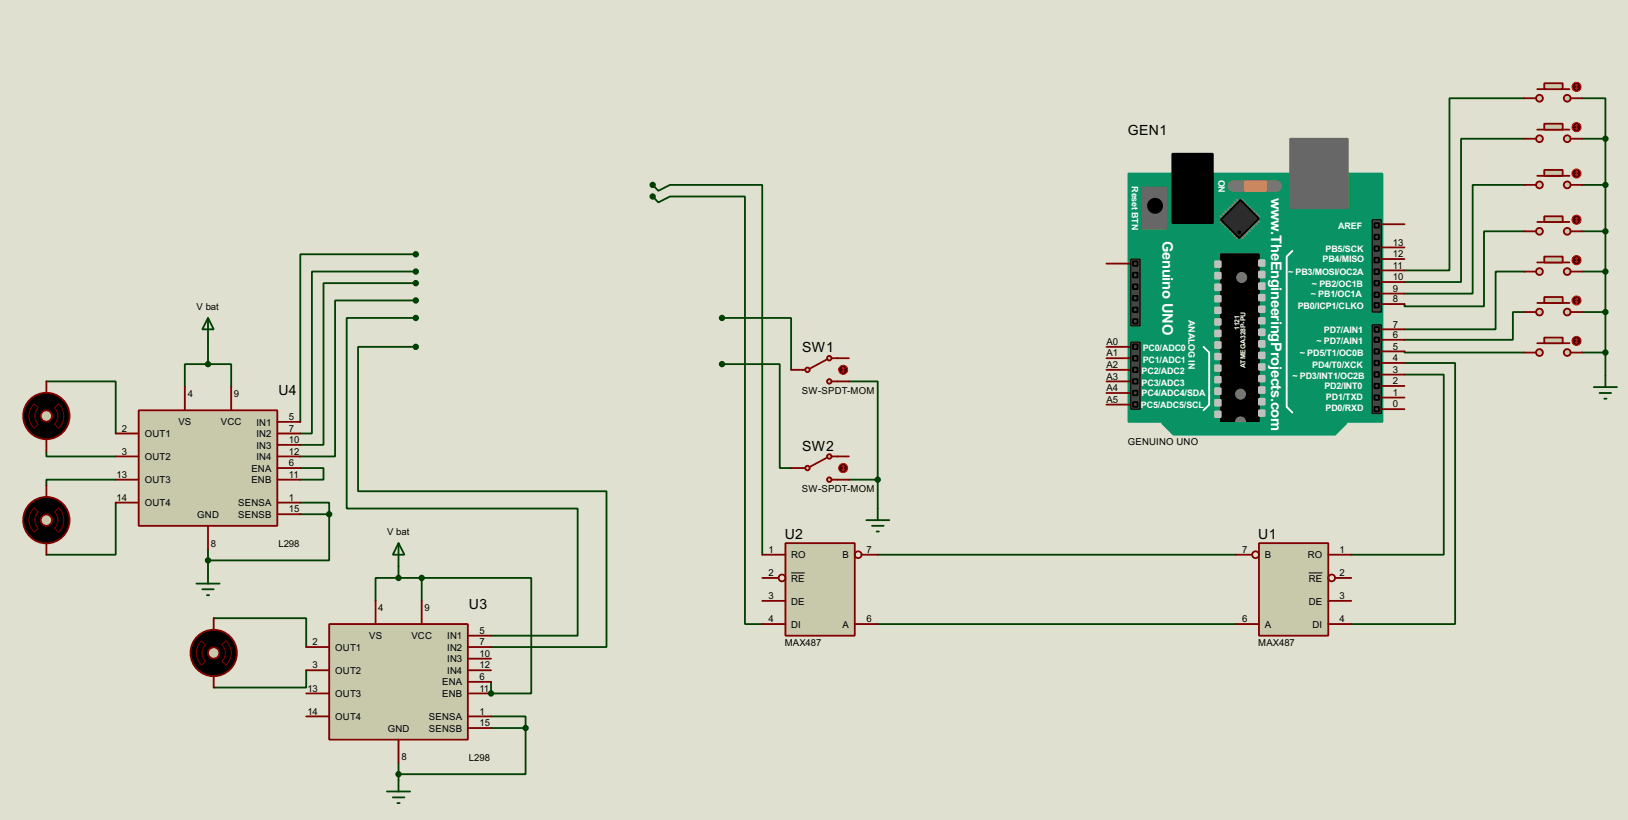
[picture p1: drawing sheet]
<svg xmlns="http://www.w3.org/2000/svg" width="358mm" height="180mm" viewBox="0 0 358 180" stroke-linecap="round" stroke-linejoin="round" font-family="sans-serif">
<path d="M0 0h358.1v180.3h-358.1z" fill="#e0e0d0"/>
<g fill="none" stroke="#004000" stroke-width=".4">
<path d="M335.3 30.5h-13.9v31.5h-12.5M335.3 21.6h-16.5v37.9h-9.9M348 21.6h5.1v8.9M348 30.5h5.1M353.1 30.5v52.1M335.3 59.7h-6.3v12.7h-20.1M335.3 50.9h-8.9v16.5h-17.5v-.5M335.3 40.7h-11.4v23.9h-15M348 40.7h5.1M348 50.9h5.1M348 59.7h5.1M308.9 77.3v.2h26.4"/>
<path d="M308.9 79.8h11.2v57.4h-22.9M335.3 68.6h-2.5v6.1h-23.9M348 68.6h5.1M348 77.5h5.1M308.9 82.4h8.7v39.6h-20.4M66.1 102.9h5.1v2.6h-5.1M47 135.9h20.4v6.4M87.7 127.1h-5.1v5M87.7 124.5v2.6M87.7 127.1h5.1v5M193.1 137.2h78.7M193.1 122h78.7"/>
<path d="M67.4 147.4v3.8h-20.4M108 157.5h7.6v2.6M108 149.9v2.6M87.7 167.7v3.8M108 160.1h7.6M115.6 160.1v10.1h-27.9"/>
</g>
<circle cx="108" cy="152.5" r=".2" fill="#004000"/>
<g fill="none" stroke="#004000" stroke-width=".4">
<path d="M91.5 59.7h-22.9v35.6h-2.5M91.5 55.9h-25.4v36.9M143.6 40.7l1.2 1.3 2.6-1.3h20.3v81.3M143.6 43.2l1.2 1.3 2.6-1.3h16.5v94h3.8M45.8 75v5.1M91.5 76.3h-12.7v31.7h54.6v34.3h-25.4M91.5 69.9h-15.2v41.9h50.8v28h-19.1M91.5 66.1h-17.8v34.3h-7.6M91.5 62.3h-20.3v35.5h-5.1M158.8 69.9h15.2v11.4M10.2 83.9h15.3v11.4M10.2 99.1v1.3h15.3"/>
<path d="M45.8 80.1h-5.1v5M45.8 80.1h5.1v5M158.8 80.1h12.7v22.8h2.5M186.7 83.9h6.4v21.6M25.5 105.5h-15.3v1.2M25.5 110.5v11.5h-15.3M66.1 110.5h6.3v2.6M66.1 113.1h6.3M72.4 113.1v10.1h-26.6M186.7 105.5h6.4M193.1 105.5v6.3M45.8 120.7v5.1"/>
<path d="M92.8 127.1h24.1v25.4h-8.9"/>
</g>
<path d="M248.2 38.2h55.9v54.6h-55.9z" fill="#099364" stroke="#099364" stroke-width=".4"/>
<g fill="#686767" stroke="#686767" stroke-width=".4">
<path d="M283.8 30.5h12.7v15.3h-12.7z"/>
<path d="M251.3 41.2h5.3v9.1h-5.3z"/>
</g>
<path d="M257.9 33.8h8.9v15.3h-8.9zM268.5 55.9h8.4v36.9h-8.4z" fill="#000" stroke="#000" stroke-width=".4"/>
<path d="M284.3 55.2l-1.3 1.2v33.1l1.3 1.2M264.7 76.3l1.3 1.2v11.5l-1.3 1.2" fill="none" stroke="#fff" stroke-width=".4"/>
<g fill="#c0c0c0" stroke="#c0c0c0" stroke-width=".4">
<path d="M276.9 57.2h1.3v1.3h-1.3z"/>
<path d="M276.9 59.7h1.3v1.3h-1.3z"/>
<path d="M276.9 62.3h1.3v1.3h-1.3z"/>
<path d="M276.9 64.8h1.3v1.3h-1.3z"/>
<path d="M276.9 67.4h1.3v1.2h-1.3z"/>
<path d="M276.9 69.9h1.3v1.3h-1.3z"/>
<path d="M276.9 72.4h1.3v1.3h-1.3z"/>
<path d="M276.9 75h1.3v1.3h-1.3z"/>
<path d="M276.9 77.5h1.3v1.3h-1.3z"/>
<path d="M276.9 80.1h1.3v1.2h-1.3z"/>
<path d="M276.9 82.6h1.3v1.3h-1.3z"/>
<path d="M276.9 85.1h1.3v1.3h-1.3z"/>
<path d="M276.9 87.7h1.3v1.3h-1.3z"/>
<path d="M276.9 90.2h1.3v1.3h-1.3z"/>
<path d="M267.3 57.5h1.2v1.2h-1.2z"/>
<path d="M267.3 60h1.2v1.3h-1.2z"/>
<path d="M267.3 62.5h1.2v1.3h-1.2z"/>
<path d="M267.3 65.1h1.2v1.2h-1.2z"/>
<path d="M267.3 67.6h1.2v1.3h-1.2z"/>
<path d="M267.3 70.2h1.2v1.2h-1.2z"/>
<path d="M267.3 72.7h1.2v1.3h-1.2z"/>
<path d="M267.3 75.2h1.2v1.3h-1.2z"/>
<path d="M267.3 77.8h1.2v1.2h-1.2z"/>
<path d="M267.3 80.3h1.2v1.3h-1.2z"/>
<path d="M267.3 82.9h1.2v1.2h-1.2z"/>
<path d="M267.3 85.4h1.2v1.3h-1.2z"/>
<path d="M267.3 87.9h1.2v1.3h-1.2z"/>
<path d="M267.3 90.5h1.2v1.2h-1.2z"/>
</g>
<circle cx="254" cy="45.3" r="1.55" fill="#000" stroke="#000" stroke-width=".4"/>
<path d="M271.3 40.9h9.4" fill="none" stroke="#757575" stroke-width="2.6"/>
<path d="M273.9 39.9h4.5v2.1h-4.5z" fill="#ff8000" stroke="#ff8000" stroke-width=".4"/>
<g fill="none" stroke="#808080" stroke-width=".45">
<path d="M268.5 47.6l.5 .5M269 47l.5 .6M269 48.3l-.5 .5M269.5 46.5l.6 .5M269.5 48.8l-.5 .5M270.1 46l.5 .5M270.1 49.3l-.6 .5M270.6 45.5l.5 .5M270.6 49.8l-.5 .5M271.1 45l.5 .5M271.1 50.3l-.5 .6M271.6 44.5l.5 .5"/>
<path d="M271.6 50.9l-.5 .5M272.1 44l.5 .5M272.1 51.4l-.5 .5M272.6 51.9l-.5 .5M272.9 51.9l.5 .5M273.4 51.4l.5 .5M273.4 44l-.5 .5M273.9 50.9l.5 .5M273.9 44.5l-.5 .5M274.4 50.3l.5 .6M274.4 45l-.5 .5M274.9 49.8l.5 .5"/>
<path d="M274.9 45.5l-.5 .5M275.4 49.3l.5 .5M275.4 46l-.5 .5M275.9 48.8l.5 .5M275.9 46.5l-.5 .5M276.4 48.3l.5 .5M276.4 47l-.5 .6M276.9 47.6l-.5 .5"/>
</g>
<path d="M272.9 44l4 4.1-4.3 4.3-4.1-4.1z" fill-rule="evenodd" fill="#2c2c2c" stroke="#000" stroke-width=".4"/>
<circle cx="272.5" cy="51.1" r=".3" fill="#000" stroke="#000" stroke-width=".22"/>
<path d="M301.8 48.3h2v20.3h-2z" fill="#464646" stroke="#000" stroke-width=".25"/>
<circle cx="272.8" cy="86.7" r="1.1" fill="#757575" stroke="#757575" stroke-width=".22"/>
<g fill="#464646" stroke="#000" stroke-width=".4">
<path d="M302.3 49.1h1v1h-1z"/>
<path d="M302.3 54.2h1v1h-1z"/>
<path d="M302.3 56.7h1v1h-1z"/>
<path d="M302.3 59.2h1v1.1h-1z"/>
<path d="M302.3 61.8h1v1h-1z"/>
<path d="M302.3 64.3h1v1h-1z"/>
<path d="M302.3 51.6h1v1h-1z"/>
<path d="M302.3 66.6h1v1h-1z"/>
</g>
<g fill="#757575" stroke="#757575" stroke-width=".22">
<circle cx="273.1" cy="61" r="1.1"/>
<circle cx="272.8" cy="92.8" r="1.1"/>
</g>
<path d="M255.6 93h40.6l-2.5 2.6h-35.6z" fill-rule="evenodd" fill="#099364" stroke="#099364" stroke-width=".4"/>
<g fill="#464646" stroke="#000" stroke-width=".25">
<path d="M248.7 57h2.1v14.7h-2.1z"/>
<path d="M301.8 71.4h2v19.6h-2z"/>
<path d="M248.7 75.2h2.1v14.8h-2.1z"/>
</g>
<g fill="#464646" stroke="#000" stroke-width=".4">
<path d="M249.2 60h1v1h-1z"/>
<path d="M249.2 65.1h1v1h-1z"/>
<path d="M249.2 70.2h1v1h-1z"/>
<path d="M249.2 67.6h1v1h-1z"/>
<path d="M249.2 62.5h1v1.1h-1z"/>
<path d="M249.2 57.5h1v1h-1z"/>
<path d="M302.3 71.9h1v1.1h-1z"/>
<path d="M302.3 74.2h1v1h-1z"/>
<path d="M302.3 76.8h1v1h-1z"/>
<path d="M302.3 79.3h1v1h-1z"/>
<path d="M302.3 81.8h1v1.1h-1z"/>
<path d="M302.3 84.4h1v1h-1z"/>
<path d="M302.3 86.9h1v1h-1z"/>
<path d="M302.3 89.5h1v1h-1z"/>
<path d="M249.2 75.7h1v1.1h-1z"/>
<path d="M249.2 78.3h1v1h-1z"/>
<path d="M249.2 80.8h1v1h-1z"/>
<path d="M249.2 83.4h1v1h-1z"/>
<path d="M249.2 85.9h1v1h-1z"/>
<path d="M249.2 88.4h1v1.1h-1z"/>
</g>
<g fill="none" stroke="#800000" stroke-width=".4">
<path d="M243.4 58h5.1M303.8 59.5h5.1M303.8 57h5.1M303.8 54.4h5.1M303.8 49.3h5.1M243.4 78.8h5.1M243.4 76.3h5.1M303.8 79.8h5.1M303.8 77.3h5.1M303.8 74.7h5.1M303.8 72.4h5.1M303.8 66.9h5.1"/>
<path d="M303.8 64.6h5.1M303.8 62h5.1M243.4 89h5.1M243.4 86.4h5.1M243.4 83.9h5.1M243.4 81.3h5.1M303.8 90h5.1M303.8 87.4h5.1M303.8 84.9h5.1M303.8 82.4h5.1"/>
</g>
<g fill="#c8c8aa" stroke="#800000" stroke-width=".4">
<circle cx="344.7" cy="77.5" r=".75"/>
<circle cx="338.6" cy="77.5" r=".75"/>
</g>
<path d="M338.1 75.5h7.1" fill="none" stroke="#800000" stroke-width=".4"/>
<path d="M339.7 74.2h4v1.3h-4z" fill="#c8c8aa" stroke="#800000" stroke-width=".4"/>
<path d="M335.3 77.5h2.6M345.5 77.5h2.5" fill="none" stroke="#800000" stroke-width=".4"/>
<circle cx="346.7" cy="75" r="1" fill="#400000" stroke="#f00" stroke-width=".22"/>
<path d="M346.5 75.2l.3 .3M346.8 74.5v1M346.8 74.5l-.3 .2M346.8 74.5l.2 .2M347 75.2l-.2 .3" fill="none" stroke="#f00" stroke-width=".22"/>
<g fill="#c8c8aa" stroke="#800000" stroke-width=".4">
<circle cx="344.7" cy="68.6" r=".75"/>
<circle cx="338.6" cy="68.6" r=".75"/>
</g>
<path d="M338.1 66.6h7.1" fill="none" stroke="#800000" stroke-width=".4"/>
<path d="M339.7 65.3h4v1.3h-4z" fill="#c8c8aa" stroke="#800000" stroke-width=".4"/>
<path d="M335.3 68.6h2.6M345.5 68.6h2.5" fill="none" stroke="#800000" stroke-width=".4"/>
<circle cx="346.7" cy="66.1" r="1" fill="#400000" stroke="#f00" stroke-width=".22"/>
<path d="M346.5 66.3l.3 .3M346.8 65.6v1M346.8 65.6l-.3 .2M346.8 65.6l.2 .2M347 66.3l-.2 .3" fill="none" stroke="#f00" stroke-width=".22"/>
<g fill="#c8c8aa" stroke="#800000" stroke-width=".4">
<circle cx="344.7" cy="59.7" r=".75"/>
<circle cx="338.6" cy="59.7" r=".75"/>
</g>
<path d="M338.1 57.7h7.1" fill="none" stroke="#800000" stroke-width=".4"/>
<path d="M339.7 56.4h4v1.3h-4z" fill="#c8c8aa" stroke="#800000" stroke-width=".4"/>
<path d="M335.3 59.7h2.6M345.5 59.7h2.5" fill="none" stroke="#800000" stroke-width=".4"/>
<circle cx="346.7" cy="57.2" r="1" fill="#400000" stroke="#f00" stroke-width=".22"/>
<path d="M346.5 57.5l.3 .2M346.8 56.7v1M346.8 56.7l-.3 .3M346.8 56.7l.2 .3M347 57.5l-.2 .2" fill="none" stroke="#f00" stroke-width=".22"/>
<g fill="#c8c8aa" stroke="#800000" stroke-width=".4">
<circle cx="344.7" cy="50.9" r=".75"/>
<circle cx="338.6" cy="50.9" r=".75"/>
</g>
<path d="M338.1 48.8h7.1" fill="none" stroke="#800000" stroke-width=".4"/>
<path d="M339.7 47.6h4v1.2h-4z" fill="#c8c8aa" stroke="#800000" stroke-width=".4"/>
<path d="M335.3 50.9h2.6M345.5 50.9h2.5" fill="none" stroke="#800000" stroke-width=".4"/>
<circle cx="346.7" cy="48.3" r="1" fill="#400000" stroke="#f00" stroke-width=".22"/>
<path d="M346.5 48.6l.3 .2M346.8 47.8v1M346.8 47.8l-.3 .3M346.8 47.8l.2 .3M347 48.6l-.2 .2" fill="none" stroke="#f00" stroke-width=".22"/>
<g fill="#c8c8aa" stroke="#800000" stroke-width=".4">
<circle cx="344.7" cy="40.7" r=".75"/>
<circle cx="338.6" cy="40.7" r=".75"/>
</g>
<path d="M338.1 38.7h7.1" fill="none" stroke="#800000" stroke-width=".4"/>
<path d="M339.7 37.4h4v1.3h-4z" fill="#c8c8aa" stroke="#800000" stroke-width=".4"/>
<path d="M335.3 40.7h2.6M345.5 40.7h2.5" fill="none" stroke="#800000" stroke-width=".4"/>
<circle cx="346.7" cy="38.2" r="1" fill="#400000" stroke="#f00" stroke-width=".22"/>
<path d="M346.5 38.4l.3 .3M346.8 37.6v1.1M346.8 37.6l-.3 .3M346.8 37.6l.2 .3M347 38.4l-.2 .3" fill="none" stroke="#f00" stroke-width=".22"/>
<g fill="#c8c8aa" stroke="#800000" stroke-width=".4">
<circle cx="344.7" cy="30.5" r=".75"/>
<circle cx="338.6" cy="30.5" r=".75"/>
</g>
<path d="M338.1 28.5h7.1" fill="none" stroke="#800000" stroke-width=".4"/>
<path d="M339.7 27.2h4v1.3h-4z" fill="#c8c8aa" stroke="#800000" stroke-width=".4"/>
<path d="M335.3 30.5h2.6M345.5 30.5h2.5" fill="none" stroke="#800000" stroke-width=".4"/>
<circle cx="346.7" cy="28" r="1" fill="#400000" stroke="#f00" stroke-width=".22"/>
<path d="M346.5 28.2l.3 .3M346.8 27.5v1M346.8 27.5l-.3 .2M346.8 27.5l.2 .2M347 28.2l-.2 .3" fill="none" stroke="#f00" stroke-width=".22"/>
<g fill="#c8c8aa" stroke="#800000" stroke-width=".4">
<circle cx="344.7" cy="21.6" r=".75"/>
<circle cx="338.6" cy="21.6" r=".75"/>
</g>
<path d="M338.1 19.6h7.1" fill="none" stroke="#800000" stroke-width=".4"/>
<path d="M339.7 18.3h4v1.3h-4z" fill="#c8c8aa" stroke="#800000" stroke-width=".4"/>
<path d="M335.3 21.6h2.6M345.5 21.6h2.5" fill="none" stroke="#800000" stroke-width=".4"/>
<circle cx="346.7" cy="19.1" r="1" fill="#400000" stroke="#f00" stroke-width=".22"/>
<path d="M346.5 19.4l.3 .2M346.8 18.6v1M346.8 18.6l-.3 .3M346.8 18.6l.2 .3M347 19.4l-.2 .2" fill="none" stroke="#f00" stroke-width=".22"/>
<g fill="#004000" stroke="#004000" stroke-width=".4">
<circle cx="353.1" cy="30.5" r=".5"/>
<circle cx="353.1" cy="40.7" r=".5"/>
<circle cx="353.1" cy="50.9" r=".5"/>
<circle cx="353.1" cy="59.7" r=".5"/>
<circle cx="353.1" cy="68.6" r=".5"/>
<circle cx="353.1" cy="77.5" r=".5"/>
</g>
<path d="M350.6 85.1h5.1M351.8 86.4h2.6M352.9 87.7h.5M353.1 82.6v2.5" fill="none" stroke="#004000" stroke-width=".4"/>
<path d="M276.9 119.4h15.3v20.4h-15.3z" fill="#c8c8aa" stroke="#800000" stroke-width=".4"/>
<g fill="none" stroke="#800000" stroke-width=".4">
<path d="M271.8 122h3.6M271.8 137.2h5.1M292.2 122h5M292.2 132.1h5M292.2 137.2h5M293.7 127.1h3.5"/>
<circle cx="276.1" cy="122" r=".75"/>
<circle cx="292.9" cy="127.1" r=".75"/>
</g>
<path d="M287.9 126h3" fill="none" stroke="#000" stroke-width=".22"/>
<path d="M172.8 119.4h15.2v20.4h-15.2z" fill="#c8c8aa" stroke="#800000" stroke-width=".4"/>
<g fill="none" stroke="#800000" stroke-width=".4">
<path d="M167.7 122h5.1M167.7 132.1h5.1M167.7 137.2h5.1M167.7 127.1h3.6M188 137.2h5.1M189.5 122h3.6"/>
<circle cx="172" cy="127.1" r=".75"/>
<circle cx="188.7" cy="122" r=".75"/>
</g>
<path d="M174 126h3" fill="none" stroke="#000" stroke-width=".22"/>
<path d="M72.4 137.2h30.5v25.4h-30.5z" fill="#c8c8aa" stroke="#800000" stroke-width=".4"/>
<g fill="none" stroke="#800000" stroke-width=".4">
<path d="M82.6 132.1v5.1M92.8 132.1v5.1M102.9 139.8h5.1M67.4 142.3h5M67.4 147.4h5M67.4 152.5h5M67.4 157.5h5M102.9 142.3h5.1M102.9 149.9h5.1M102.9 147.4h5.1M102.9 152.5h5.1M102.9 157.5h5.1"/>
<path d="M102.9 144.8h5.1M87.7 162.6v5.1M102.9 160.1h5.1"/>
</g>
<path d="M30.5 90.2h30.5v25.4h-30.5z" fill="#c8c8aa" stroke="#800000" stroke-width=".4"/>
<g fill="none" stroke="#800000" stroke-width=".4">
<path d="M25.5 95.3h5M40.7 85.1v5.1M50.9 85.1v5.1M61 92.8h5.1M61 95.3h5.1M61 97.8h5.1M25.5 100.4h5M25.5 105.5h5M25.5 110.5h5M45.8 115.6v5.1M61 102.9h5.1M61 100.4h5.1"/>
<path d="M61 105.5h5.1M61 110.5h5.1M61 113.1h5.1"/>
</g>
<path d="M87.7 119.4l1.3 2.6h-2.6zM87.7 119.4v5.1M85.1 174h5.1M86.4 175.3h2.6M87.4 176.6h.5M87.7 171.5v2.5" fill="none" stroke="#004000" stroke-width=".4"/>
<circle cx="87.6" cy="127.1" r=".5" fill="#004000" stroke="#004000" stroke-width=".4"/>
<circle cx="47" cy="143.6" r="5.1" fill="#000" stroke="#800000" stroke-width=".4"/>
<path d="M44.4 140.9l.8 .9a2.54 2.54 0 0 0 0 3.6l-.8 .9a3.7 3.7 0 0 1 0-5.4zM49.7 140.9a3.7 3.7 0 0 1 0 5.4l-.9-.9a2.45 2.45 0 0 0 0-3.6z" fill="none" stroke="#800000" stroke-width=".22"/>
<circle cx="47" cy="143.6" r="1.25" fill="#c8c8aa" stroke="#800000" stroke-width=".4"/>
<path d="M47 135.9v2.6M47 148.6v2.6" fill="none" stroke="#800000" stroke-width=".4"/>
<g fill="#004000" stroke="#004000" stroke-width=".4">
<circle cx="87.6" cy="170.2" r=".5"/>
<circle cx="115.6" cy="160.1" r=".5"/>
<circle cx="92.7" cy="127.1" r=".5"/>
<circle cx="108" cy="152.5" r=".5"/>
</g>
<circle cx="10.2" cy="91.5" r="5.1" fill="#000" stroke="#800000" stroke-width=".4"/>
<path d="M7.5 88.8l.9 .9a2.54 2.54 0 0 0 0 3.6l-.9 .9a3.7 3.7 0 0 1 0-5.4zM12 89.7l.9-.9a3.7 3.7 0 0 1 0 5.4l-.9-.9a2.53 2.53 0 0 0 0-3.6z" fill="none" stroke="#800000" stroke-width=".22"/>
<circle cx="10.2" cy="91.5" r="1.25" fill="#c8c8aa" stroke="#800000" stroke-width=".4"/>
<path d="M10.2 83.9v2.5M10.2 96.6v2.5" fill="none" stroke="#800000" stroke-width=".4"/>
<circle cx="10.2" cy="114.4" r="5.1" fill="#000" stroke="#800000" stroke-width=".4"/>
<path d="M7.5 111.7l.9 .9a2.53 2.53 0 0 0 0 3.6l-.9 .8a3.7 3.7 0 0 1 0-5.3zM12 112.6l.9-.9a3.7 3.7 0 0 1 0 5.3l-.9-.8a2.54 2.54 0 0 0 0-3.6z" fill="none" stroke="#800000" stroke-width=".22"/>
<circle cx="10.2" cy="114.4" r="1.25" fill="#c8c8aa" stroke="#800000" stroke-width=".4"/>
<path d="M10.2 106.7v2.6M10.2 119.4v2.6" fill="none" stroke="#800000" stroke-width=".4"/>
<path d="M45.8 69.9l1.2 2.5h-2.5zM45.8 69.9v5.1M43.2 128.3h5.1M44.5 129.6h2.5M45.5 130.9h.5M45.8 125.8v2.5" fill="none" stroke="#004000" stroke-width=".4"/>
<g fill="#004000" stroke="#004000" stroke-width=".4">
<circle cx="45.7" cy="123.2" r=".5"/>
<circle cx="72.4" cy="113.1" r=".5"/>
<circle cx="143.5" cy="40.7" r=".5"/>
<circle cx="143.5" cy="43.2" r=".5"/>
<circle cx="91.4" cy="76.3" r=".5"/>
<circle cx="91.4" cy="69.9" r=".5"/>
<circle cx="91.4" cy="66.1" r=".5"/>
<circle cx="91.4" cy="62.3" r=".5"/>
<circle cx="91.4" cy="59.7" r=".5"/>
<circle cx="91.4" cy="55.9" r=".5"/>
</g>
<circle cx="177.6" cy="81.3" r=".5" fill="#c8c8aa" stroke="#800000" stroke-width=".4"/>
<path d="M176.6 81.3h.5" fill="none" stroke="#800000" stroke-width=".4"/>
<circle cx="182.4" cy="78.8" r=".5" fill="#c8c8aa" stroke="#800000" stroke-width=".4"/>
<path d="M181.9 79l-3.8 2.1M182.9 78.8h1.3" fill="none" stroke="#800000" stroke-width=".4"/>
<circle cx="182.4" cy="83.9" r=".5" fill="#c8c8aa" stroke="#800000" stroke-width=".4"/>
<path d="M184.2 78.8h2.5M174 81.3h2.6M182.9 83.9h3.8" fill="none" stroke="#800000" stroke-width=".4"/>
<circle cx="185.4" cy="81.3" r="1" fill="#400000" stroke="#f00" stroke-width=".22"/>
<path d="M185.2 81.6l.3 .2M185.5 80.8v1M185.5 80.8l-.3 .3M185.5 80.8l.2 .3M185.7 81.6l-.2 .2" fill="none" stroke="#f00" stroke-width=".22"/>
<circle cx="177.6" cy="102.9" r=".5" fill="#c8c8aa" stroke="#800000" stroke-width=".4"/>
<path d="M176.6 102.9h.5" fill="none" stroke="#800000" stroke-width=".4"/>
<circle cx="182.4" cy="100.4" r=".5" fill="#c8c8aa" stroke="#800000" stroke-width=".4"/>
<path d="M181.9 100.6l-3.8 2.1M182.9 100.4h1.3" fill="none" stroke="#800000" stroke-width=".4"/>
<circle cx="182.4" cy="105.5" r=".5" fill="#c8c8aa" stroke="#800000" stroke-width=".4"/>
<path d="M174 102.9h2.6M182.9 105.5h3.8M184.2 100.4h2.5" fill="none" stroke="#800000" stroke-width=".4"/>
<circle cx="185.4" cy="102.9" r="1" fill="#400000" stroke="#f00" stroke-width=".22"/>
<path d="M185.2 103.2l.3 .2M185.5 102.4v1M185.5 102.4l-.3 .3M185.5 102.4l.2 .3M185.7 103.2l-.2 .2" fill="none" stroke="#f00" stroke-width=".22"/>
<g fill="#004000" stroke="#004000" stroke-width=".4">
<circle cx="158.8" cy="69.9" r=".5"/>
<circle cx="158.8" cy="80.1" r=".5"/>
<circle cx="193" cy="105.5" r=".5"/>
<circle cx="45.7" cy="80.1" r=".5"/>
</g>
<path d="M190.6 114.4h5M191.8 115.6h2.6M192.8 116.9h.5M193.1 111.8v2.6" fill="none" stroke="#004000" stroke-width=".4"/>
<g font-size="3.6" fill="#fff">
<text x="279.6" y="43.5" transform="rotate(90 279.6 43.5)">w</text>
<text x="255.7" y="53" transform="rotate(90 255.7 53)">Genuino UNO</text>
<text x="279.6" y="50.8" transform="rotate(90 279.6 50.8)">.TheEngineeringProjects.com</text>
</g>
<g font-size="3.5">
<text x="248.1" y="29.7">GEN1</text>
<text x="176.4" y="77.5">SW1</text>
<text x="61.3" y="86.9">U4</text>
<text x="176.4" y="99.1">SW2</text>
<text x="172.6" y="118.6">U2</text>
<text x="276.8" y="118.6">U1</text>
<text x="103.2" y="133.9">U3</text>
</g>
<g font-size="2.4">
<text x="306.4" y="54">13</text>
<text x="306.4" y="59.1">11</text>
<text x="306.4" y="56.6">12</text>
<text x="306.4" y="64.2">9</text>
<text x="306.4" y="61.6">10</text>
<text x="43.2" y="68.1">V bat</text>
<text x="306.4" y="72">7</text>
<text x="306.4" y="66.5">8</text>
<text x="243.3" y="75.8">A0</text>
<text x="306.4" y="76.9">5</text>
<text x="306.4" y="74.3">6</text>
<text x="243.3" y="83.5">A3</text>
<text x="243.3" y="80.9">A2</text>
<text x="243.3" y="78.3">A1</text>
<text x="306.4" y="82">3</text>
<text x="306.4" y="79.4">4</text>
<text x="41.3" y="87.3">4</text>
<text x="51.5" y="87.3">9</text>
<text x="176.4" y="86.6">SW-SPDT-MOM</text>
<text x="243.3" y="88.5">A5</text>
<text x="243.3" y="86">A4</text>
<text x="306.4" y="89.6">0</text>
<text x="306.4" y="87">1</text>
<text x="306.4" y="84.5">2</text>
<text x="26.8" y="94.9">2</text>
<text x="39.2" y="93.5">VS</text>
<text x="48.6" y="93.5">VCC</text>
<text x="56.4" y="93.6">IN1</text>
<text x="63.6" y="92.4">5</text>
<text x="63.6" y="94.9">7</text>
<text x="26.8" y="100">3</text>
<text x="31.8" y="96.1">OUT1</text>
<text x="31.8" y="101.2">OUT2</text>
<text x="56.4" y="96.1">IN2</text>
<text x="56.4" y="98.6">IN3</text>
<text x="56.4" y="101.2">IN4</text>
<text x="63.6" y="97.4">10</text>
<text x="63.6" y="100">12</text>
<text x="248" y="97.8">GENUINO UNO</text>
<text x="25.7" y="105.1">13</text>
<text x="31.8" y="106.3">OUT3</text>
<text x="55.3" y="103.7">ENA</text>
<text x="55.3" y="106.3">ENB</text>
<text x="63.6" y="102.5">6</text>
<text x="63.6" y="105.1">11</text>
<text x="25.7" y="110.1">14</text>
<text x="31.8" y="111.3">OUT4</text>
<text x="43.4" y="114">GND</text>
<text x="52.4" y="111.3">SENSA</text>
<text x="52.4" y="113.9">SENSB</text>
<text x="63.6" y="110.1">1</text>
<text x="63.6" y="112.7">15</text>
<text x="176.4" y="108.2">SW-SPDT-MOM</text>
<text x="85.1" y="117.7">V bat</text>
<text x="46.4" y="120.2">8</text>
<text x="61.2" y="120.4">L298</text>
<text x="169.1" y="121.6">1</text>
<text x="174" y="122.8">RO</text>
<text x="185.3" y="122.8">B</text>
<text x="190.6" y="121.6">7</text>
<text x="273.2" y="121.6">7</text>
<text x="278.2" y="122.8">B</text>
<text x="287.6" y="122.8">RO</text>
<text x="294.7" y="121.6">1</text>
<text x="169.1" y="131.7">3</text>
<text x="169.1" y="126.7">2</text>
<text x="174" y="127.9">RE</text>
<text x="287.9" y="127.9">RE</text>
<text x="294.7" y="131.7">3</text>
<text x="294.7" y="126.7">2</text>
<text x="83.2" y="134.3">4</text>
<text x="93.4" y="134.3">9</text>
<text x="169.1" y="136.8">4</text>
<text x="174" y="132.9">DE</text>
<text x="190.6" y="136.8">6</text>
<text x="273.2" y="136.8">6</text>
<text x="287.9" y="132.9">DE</text>
<text x="294.7" y="136.8">4</text>
<text x="68.8" y="141.9">2</text>
<text x="73.7" y="143.1">OUT1</text>
<text x="81.2" y="140.5">VS</text>
<text x="90.5" y="140.5">VCC</text>
<text x="98.3" y="140.6">IN1</text>
<text x="98.3" y="143.1">IN2</text>
<text x="105.5" y="139.4">5</text>
<text x="105.5" y="141.9">7</text>
<text x="172.6" y="142">MAX487</text>
<text x="174" y="138">DI</text>
<text x="185.3" y="138">A</text>
<text x="276.7" y="142">MAX487</text>
<text x="278.2" y="138">A</text>
<text x="288.7" y="138">DI</text>
<text x="68.8" y="147">3</text>
<text x="73.7" y="148.2">OUT2</text>
<text x="98.3" y="145.6">IN3</text>
<text x="98.3" y="148.2">IN4</text>
<text x="105.5" y="149.5">6</text>
<text x="105.5" y="144.4">10</text>
<text x="105.5" y="147">12</text>
<text x="67.6" y="152.1">13</text>
<text x="73.7" y="153.3">OUT3</text>
<text x="97.2" y="150.7">ENA</text>
<text x="97.2" y="153.3">ENB</text>
<text x="105.5" y="152.1">11</text>
<text x="67.6" y="157.1">14</text>
<text x="73.7" y="158.3">OUT4</text>
<text x="85.3" y="160.9">GND</text>
<text x="94.3" y="158.3">SENSA</text>
<text x="94.3" y="160.9">SENSB</text>
<text x="105.5" y="157.1">1</text>
<text x="105.5" y="159.7">15</text>
<text x="88.3" y="167.2">8</text>
<text x="103.1" y="167.4">L298</text>
</g>
<g font-size="2.2" fill="#fff">
<text x="249" y="41" transform="rotate(90 249 41)">Reset BTN</text>
<text x="268" y="39.5" transform="rotate(90 268 39.5)">ON</text>
<text x="294.3" y="50.3">AREF</text>
<text x="290.9" y="57.7">PB4/MISO</text>
<text x="291.5" y="55.4">PB5/SCK</text>
<text x="283.3" y="60.5">~ PB3/MOSI/OC2A</text>
<text x="288.3" y="65.3">~ PB1/OC1A</text>
<text x="288.6" y="63">~ PB2/OC1B</text>
<text x="261.4" y="70.3" transform="rotate(90 261.4 70.3)">ANALOG IN</text>
<text x="285.4" y="67.9">PB0/ICP1/CLKO</text>
<text x="251.3" y="77.3">PC0/ADC0</text>
<text x="289.6" y="75.7">~ PD7/AIN1</text>
<text x="291.2" y="73.2">PD7/AIN1</text>
<text x="251.1" y="82.3">PC2/ADC2</text>
<text x="251.3" y="79.7">PC1/ADC1</text>
<text x="284.3" y="83.4">~ PD3/INT1/OC2B</text>
<text x="285.9" y="78.3">~ PD5/T1/OC0B</text>
<text x="288.6" y="80.8">PD4/T0/XCK</text>
<text x="250.9" y="89.7">PC5/ADC5/SCL</text>
<text x="251.1" y="87.1">PC4/ADC4/SDA</text>
<text x="251.1" y="84.9">PC3/ADC3</text>
<text x="291.3" y="85.6">PD2/INT0</text>
<text x="291.6" y="87.9">PD1/TXD</text>
<text x="291.5" y="90.5">PD0/RXD</text>
</g>
<g font-size="1.7" fill="#fff">
<text x="272.7" y="72.5" transform="rotate(-90 272.7 72.5)">1121</text>
<text x="274" y="80.9" transform="rotate(-90 274 80.9)">ATMEGA328P-PU</text>
</g>
</svg>
